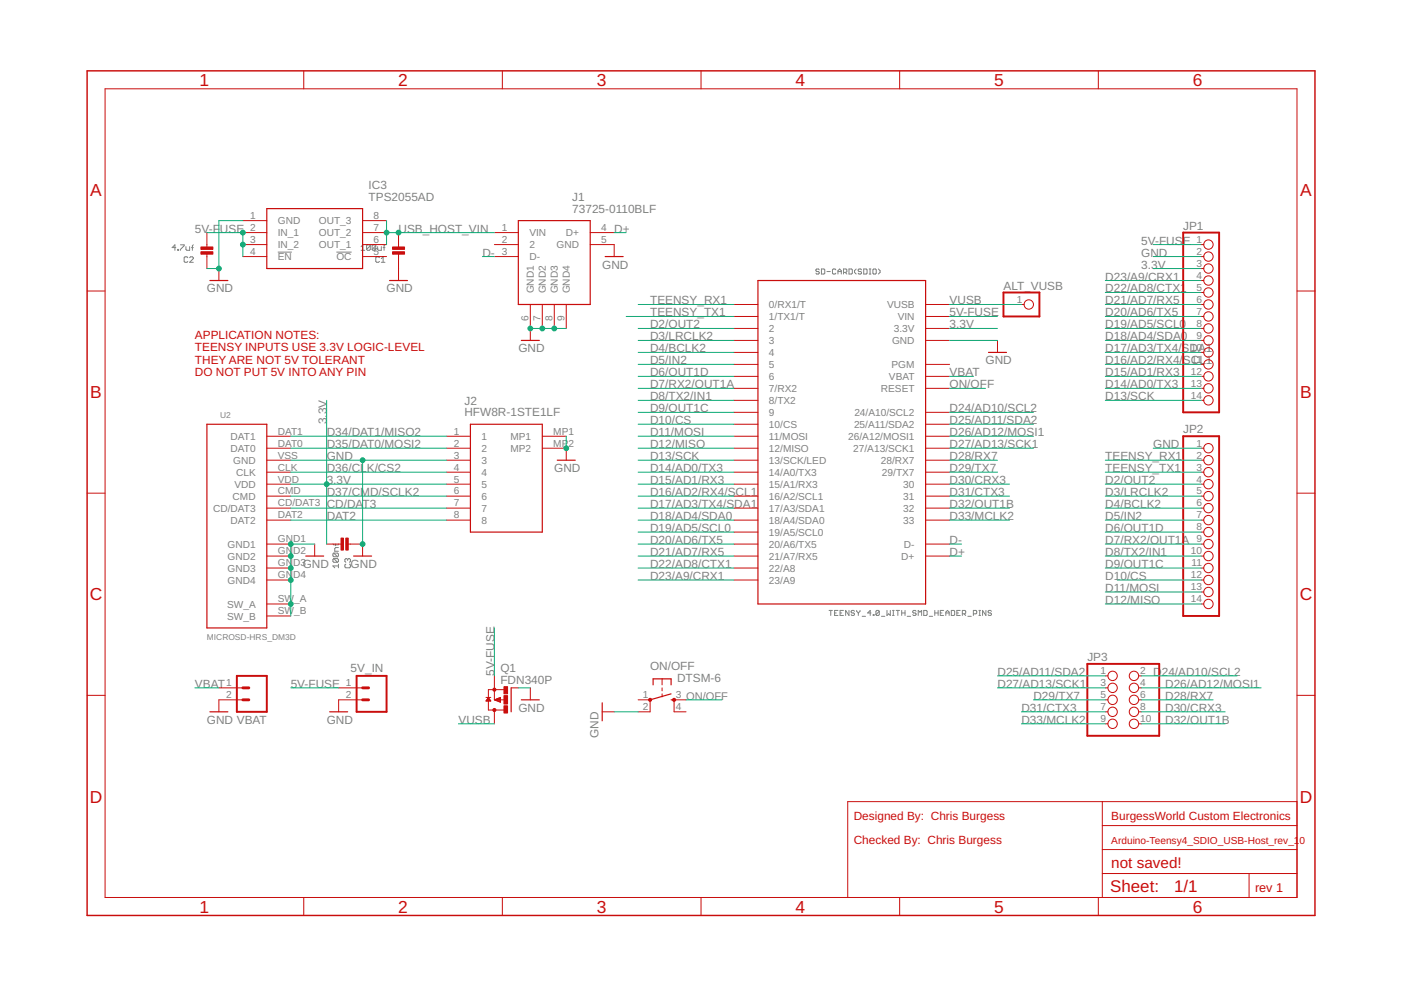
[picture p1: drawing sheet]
<svg xmlns="http://www.w3.org/2000/svg" width="594mm" height="420mm" viewBox="0 0 594 420" stroke-linecap="round" stroke-linejoin="round" font-family="sans-serif">
<g fill="none" stroke="#808080" stroke-width=".42">
<path d="M74.6 105h-1.6l1.2-1.2v2.3M75.4 105.7h.3v.4h-.3zM76.5 103.8h1.6v.4l-1.6 1.5v.4M78.8 104.6v1.1l.4 .4h1.2v-1.5M79.6 109.3l-.4-.4h-.7l-.4 .4v1.5l.4 .4h.7l.4-.4M80.4 109.3l.4-.4h.8l.4 .4v.3l-1.6 1.6h1.6M81.2 105h.8M82 103.8l-.4 .4v1.9M117.8 106.9h6M142.6 106.9h6.5M153.1 106.1h1.6M153.1 104.6l.8-.8v2.3"/>
<path d="M157 104.2v1.5l-.4 .4h-.8l-.4-.4M157 104.2l-.4-.4h-.8l-.4 .4v1.5M157 104.2l-1.6 1.5M159.3 104.2v1.5l-.3 .4h-.8l-.4-.4M159.3 104.2l-.3-.4h-.8l-.4 .4v1.5M159.3 104.2l-1.5 1.5M160.1 104.6v1.1l.4 .4h1.2v-1.5M160.9 109.3l-.4-.4h-.8l-.4 .4v1.5l.4 .4h.8l.4-.4M161.7 111.2h1.5M161.7 109.6l.8-.7v2.3M162.5 105h.7M163.2 103.8l-.3 .4v1.9"/>
<path d="M347.4 114.4l-.4-.4h-.7l-.3 .4 .3 .7h.7l.4 .4-.4 .7h-.7l-.3-.4M348.3 114h1.1l.3 .4v1.4l-.3 .4h-1.1zM350.6 115.1h1.5M354.4 114.4l-.3-.4h-.8l-.3 .4v1.4l.3 .4h.8l.3-.4M355.3 115.1h1.4M355.3 116.2v-1.4l.7-.8 .7 .8v1.4M357.7 115.5h1l.4-.4v-.7l-.4-.4h-1v2.2M358.4 115.5l.7 .7M360 114h1.1l.3 .4v1.4l-.3 .4h-1.1zM363.1 114l-.7 .8v.7l.7 .7M365.3 114.4l-.3-.4h-.7l-.4 .4 .4 .7h.7l.3 .4-.3 .7h-.7l-.4-.4M366.2 114h1.1l.4 .4v1.4l-.4 .4h-1.1z"/>
<path d="M368.6 114h.7M368.6 116.2h.7M368.9 114v2.2M370.5 114h.7l.4 .4v1.4l-.4 .4h-.7l-.4-.4v-1.4zM372.5 114l.7 .8v.7l-.7 .7M141.2 230.6l.4 .4h1.9M141.6 234.5h1.5l.4 .4v.8l-.4 .4M141.6 236.8h1.5l.4 .4v.8l-.4 .4M141.6 236.8l-.4 .4v.8l.4 .4h1.5M141.6 234.5l-.4 .4v.8l.4 .4h1.5M141.6 236.8l1.5 1.6M141.6 234.5l1.5 1.6"/>
<path d="M142.3 230.6v.8M143.5 239.9h-2.3l.7 .8M143.5 239.2v1.5M143.5 232.2h-1.2l-.4 .4v1.1h1.6M146.6 239.2l-.4 .4v.7l.4 .4h1.6l.4-.4v-.7l-.4-.4M147.4 237.2l-.4-.4-.8 .4v.8l.4 .4M147.4 237.2l.4-.4 .8 .4v.8l-.4 .4M147.4 237.2v.4M351.6 258.8h1.4M352.3 258.8v2.1M353.9 259.9h.7M355.3 258.8h-1.4v2.1h1.4"/>
<path d="M356.2 259.9h.8M357.7 258.8h-1.5v2.1h1.5M360 258.8v2.1l-1.4-2.1v2.1M362.3 259.2l-.3-.4h-.7l-.4 .4 .4 .7h.7l.3 .3-.3 .7h-.7l-.4-.3M363.3 258.8l.7 1.1M364 259.9v1M364.7 258.8l-.7 1.1M369.4 259.9h-1.5l1.1-1.1v2.1M372.9 259.2l-.4-.4h-.7l-.4 .4v1.4M372.9 259.2v1.4l-.4 .3h-.7l-.4-.3M372.9 259.2l-1.5 1.4M376.1 258.8v2.1l.7-.7 .7 .7v-2.1"/>
<path d="M378.5 258.8h.7M378.8 258.8v2.1M380 258.8h1.4M380.7 258.8v2.1M382.4 259.9h1.4M382.4 258.8v2.1M383.8 258.8v2.1M388.5 259.2l-.4-.4h-.7l-.4 .4 .4 .7h.7l.4 .3-.4 .7h-.7l-.4-.3M391.7 258.8h1.1l.3 .4v1.4l-.3 .3h-1.1zM396.4 259.9h1.4M396.4 258.8v2.1M397.8 258.8v2.1"/>
<path d="M398.7 259.9h.7M400.1 258.8h-1.4v2.1h1.4M401.1 259.9h1.4M403.4 258.8h1.1l.3 .4v1.4l-.3 .3h-1.1zM405.7 259.9h.7M407.2 258.8h-1.5v2.1h1.5M415.1 258.8h.7M415.4 258.8v2.1M418.1 258.8v2.1l-1.5-2.1v2.1M420.4 259.2l-.3-.4h-.7l-.4 .4 .4 .7h.7l.3 .3-.3 .7h-.7l-.4-.3M365.6 261.3h1.4M370.3 260.6h.3v.3h-.3z"/>
<path d="M373.8 261.3h1.4M378.5 260.9h.7M384.7 261.3h1.4M389.4 260.9v-2.1l.7 .7 .7-.7v2.1M394 261.3h1.5M401.1 260.9v-1.4l.7-.7 .7 .7v1.4M408.1 260.2h1.1l.3-.3v-.7l-.3-.4h-1.1v2.1M408.8 260.2l.7 .7M410.4 261.3h1.4M412.7 260.2h1.1l.4-.3v-.7l-.4-.4h-1.1v2.1M415.1 260.9h.7"/>
</g>
<g fill="none" stroke="#c90d0c" stroke-width=".51">
<path d="M113.1 88.5h40.7v25.4h-40.7zM219.8 93.5h30.5v35.6h-30.5zM89 118.9h7.6M165.2 118.9h7.6M256.6 108.8h7.6M321.4 118.9h71.1v137.2h-71.1zM221.1 144.3h7.6M419.2 149.4h7.6M87.7 179.9h25.4v86.3h-25.4zM199.5 179.9h30.5v45.7h-30.5zM236.3 195.1h7.6M129.6 235.8h7.6"/>
<path d="M149.9 235.8h7.7M216.7 291.6v10.2M221.1 296.7h7.6M255.4 298v7.6M276.9 290.4v-2.6h7.7v2.6M284.6 296.7h1.2M284.6 294.2l-8.9 2.5M89 301.8h7.6M139.8 301.8h7.6"/>
</g>
<g fill="none" stroke="#c90d0c" stroke-width=".42">
<path d="M44.6 37.7h505.4v342.8h-505.4zM128.8 30v7.7M213 30v7.7M297.3 30v7.7M381.5 30v7.7M465.7 30v7.7M87.7 98.6v6.6M103 98.6h10.1M103 93.5h10.1M153.8 98.6h10.1M153.8 93.5h10.1M169 98.6v6.6"/>
<path d="M209.6 98.6h10.2M250.3 98.6h10.1M87.7 107.3v6.6M92.8 113.9v5M103 103.7h10.1M103 108.8h10.1M153.8 103.7h10.1M153.8 108.8h10.1M169 107.3v11.6M209.6 103.7h10.2M209.6 108.8h10.2M250.3 103.7h10.1v5.1"/>
<path d="M509.3 103.7h1.2M509.3 108.8h1.2M509.3 113.9h1.2M509.3 118.9h1.2M36.9 123.4h7.7M224.9 129.1v15.2M230 129.1v10.2M235 129.1v10.2M240.1 129.1v10.2M311.2 139.3h10.2M311.2 134.2h10.2M311.2 129.1h10.2"/>
<path d="M392.5 139.3h10.2M392.5 134.2h10.2M392.5 129.1h10.2M433.1 129.1h1.2M509.3 139.3h1.2M509.3 134.2h1.2M509.3 129.1h1.2M509.3 124h1.2M550 123.4h7.6M311.2 159.6h10.2M311.2 154.5h10.2M311.2 149.4h10.2"/>
<path d="M311.2 144.3h10.2M392.5 159.6h10.2M392.5 154.5h10.2M392.5 144.3h10.2M423 144.3v5.1M509.3 159.6h1.2M509.3 154.5h1.2M509.3 149.4h1.2M509.3 144.3h1.2M311.2 179.9h10.2M311.2 174.8h10.2M311.2 169.7h10.2"/>
<path d="M311.2 164.7h10.2M392.5 179.9h10.2M392.5 174.8h10.2M392.5 164.7h10.2M509.3 169.7h1.2M509.3 164.7h1.2M113.1 195.1h10.2M113.1 190h10.2M113.1 185h10.2M189.3 195.1h10.2M189.3 190h10.2M189.3 185h10.2"/>
<path d="M230 190h10.1v5.1M230 185h10.1M311.2 195.1h10.2M311.2 190h10.2M311.2 185h10.2M392.5 195.1h10.2M392.5 190h10.2M392.5 185h10.2M509.3 195.1h1.2M509.3 190h1.2M36.9 209.1h7.7M113.1 215.4h10.2"/>
<path d="M113.1 210.4h10.2M113.1 205.3h10.2M113.1 200.2h10.2M189.3 215.4h10.2M189.3 210.4h10.2M189.3 205.3h10.2M189.3 200.2h10.2M311.2 215.4h10.2M311.2 210.4h10.2M311.2 205.3h10.2M311.2 200.2h10.2M392.5 215.4h10.2"/>
<path d="M392.5 210.4h10.2M392.5 205.3h10.2M392.5 200.2h10.2M509.3 215.4h1.2M509.3 210.4h1.2M509.3 205.3h1.2M509.3 200.2h1.2M550 209.1h7.6M113.1 220.5h10.2M113.1 230.7h10.2M113.1 235.8h10.2M133.4 230.7v5.1"/>
<path d="M138.5 230.7h6.6M147.2 230.7h6.6v5.1M189.3 220.5h10.2M311.2 220.5h10.2M311.2 230.7h10.2M311.2 235.8h10.2M311.2 225.6h10.2M392.5 220.5h10.2M392.5 230.7h10.2M392.5 235.8h10.2M509.3 220.5h1.2M509.3 230.7h1.2"/>
<path d="M509.3 235.8h1.2M509.3 225.6h1.2M113.1 245.9h10.2M113.1 240.8h10.2M113.1 256.1h10.2M311.2 245.9h10.2M311.2 240.8h10.2M509.3 245.9h1.2M509.3 240.8h1.2M509.3 256.1h1.2M509.3 251h1.2M113.1 261.2h10.2"/>
<path d="M36.9 294.8h7.7M92.8 291.6h10.2M103 296.7h-10.2v5.1M143.6 291.6h10.2M153.8 296.7h-10.2v5.1M206.1 295.7h2M206.1 297.1h2M206.3 296.9h1.6M206.5 296.6h1.2M206.7 296.3h.8M206.9 296.1h.4M207.1 295.8h.1"/>
<path d="M207.1 297v4h6.6M207.1 295.7l1 1.5h-2zM209.6 296.7h4.4M209.6 286.6v10.1M209.6 296.7l2.6-1v2zM209.9 296.6h2.3M210 296.9h2.2M210.6 296.3h1.6M210.7 297.1h1.5M211.3 296.1h.9M211.4 297.4h.8M212 295.8h.2"/>
<path d="M212.1 297.7h.1M213.7 292.4h-6.6v3.3M216.7 291.6h3.1M224.9 291.6v5.1M270.6 296.7h5.1v5.1h-5.1M280.8 287.8v2.6M280.8 291.6v1.3M280.8 294.2v1.2M290.9 296.7h-5.1v5.1h5.1M468.7 296.7h1.1M468.7 291.6h1.1M468.7 286.6h1.1"/>
<path d="M482.8 296.7h1.1M482.8 291.6h1.1M482.8 286.6h1.1M550 294.8h7.6M209.6 301v5.9M255.4 301.8h5M468.7 301.8h1.1M468.7 306.9h1.1M482.8 301.8h1.1M482.8 306.9h1.1M467.4 339.9v40.6M550 339.9h-190.5v40.6"/>
<path d="M467.4 350h82.6M467.4 370.4h82.6M467.4 360.2h82.6M529.7 370.4v10.1M128.8 380.5v7.6M213 380.5v7.6M297.3 380.5v7.6M381.5 380.5v7.6M465.7 380.5v7.6"/>
<circle cx="512.4" cy="103.7" r="1.99"/>
<circle cx="512.4" cy="113.9" r="1.99"/>
<circle cx="512.4" cy="118.9" r="1.99"/>
<circle cx="512.4" cy="108.8" r="1.99"/>
<circle cx="436.2" cy="129.1" r="1.99"/>
<circle cx="512.4" cy="134.2" r="1.99"/>
<circle cx="512.4" cy="139.3" r="1.99"/>
<circle cx="512.4" cy="124" r="1.99"/>
<circle cx="512.4" cy="129.1" r="1.99"/>
<circle cx="512.4" cy="144.3" r="1.99"/>
<circle cx="512.4" cy="149.4" r="1.99"/>
<circle cx="512.4" cy="154.5" r="1.99"/>
<circle cx="512.4" cy="159.6" r="1.99"/>
<circle cx="512.4" cy="164.7" r="1.99"/>
<circle cx="512.4" cy="169.7" r="1.99"/>
<circle cx="512.4" cy="190" r="1.99"/>
<circle cx="512.4" cy="195.1" r="1.99"/>
<circle cx="512.4" cy="205.3" r="1.99"/>
<circle cx="512.4" cy="215.4" r="1.99"/>
<circle cx="512.4" cy="200.2" r="1.99"/>
<circle cx="512.4" cy="210.4" r="1.99"/>
<circle cx="512.4" cy="220.5" r="1.99"/>
<circle cx="512.4" cy="230.7" r="1.99"/>
<circle cx="512.4" cy="225.6" r="1.99"/>
<circle cx="512.4" cy="235.8" r="1.99"/>
<circle cx="512.4" cy="256.1" r="1.99"/>
<circle cx="512.4" cy="240.8" r="1.99"/>
<circle cx="512.4" cy="251" r="1.99"/>
<circle cx="512.4" cy="245.9" r="1.99"/>
<circle cx="471.8" cy="291.6" r="1.99"/>
<circle cx="471.8" cy="286.6" r="1.99"/>
<circle cx="471.8" cy="296.7" r="1.99"/>
<circle cx="480.8" cy="291.6" r="1.99"/>
<circle cx="480.8" cy="286.6" r="1.99"/>
<circle cx="480.8" cy="296.7" r="1.99"/>
<circle cx="471.8" cy="301.8" r="1.99"/>
<circle cx="471.8" cy="306.9" r="1.99"/>
<circle cx="480.8" cy="306.9" r="1.99"/>
<circle cx="480.8" cy="301.8" r="1.99"/>
</g>
<g fill="#c90d0c" stroke="#c90d0c" stroke-width=".42">
<circle cx="275.7" cy="296.7" r=".65"/>
<circle cx="285.8" cy="296.7" r=".65"/>
<circle cx="209.6" cy="292.4" r=".66"/>
<circle cx="209.6" cy="301" r=".66"/>
</g>
<g fill="#c90d0c" stroke="#c90d0c" stroke-width=".42">
<path d="M213.7 299.3h1.5v3h-1.5z"/>
<path d="M213.7 291.1h1.5v3.1h-1.5z"/>
<path d="M213.7 294.9h1.5v3.6h-1.5z"/>
<path d="M85.2 104.7h5.1v1h-5.1z"/>
<path d="M85.2 106.7h5.1v1.1h-5.1z"/>
<path d="M166.5 104.7h5v1h-5z"/>
<path d="M166.5 106.7h5v1.1h-5z"/>
<path d="M144.6 228.1h1v5.1h-1z"/>
<path d="M146.6 228.1h1.1v5.1h-1.1z"/>
</g>
<path d="M501.7 98.6h15.3v76.2h-15.3zM425.5 124h15.3v10.2h-15.3zM501.7 185h15.3v76.2h-15.3zM100.4 286.6h12.7v15.2h-12.7zM151.2 286.6h12.7v15.2h-12.7zM461.1 281.5h30.5v30.5h-30.5z" fill="none" stroke="#c90d0c" stroke-width=".83"/>
<path d="M103 296.7h2.5M103 291.6h2.5M153.8 296.7h2.5M153.8 291.6h2.5" fill="none" stroke="#c90d0c" stroke-width="1.2"/>
<path d="M36.9 30h520.7v358.1h-520.7z" fill="none" stroke="#c90d0c" stroke-width=".61"/>
<g fill="none" stroke="#0dab76" stroke-width=".42">
<path d="M87.7 98.6h15.3v10.2M103 93.5h-10.2v20.4h-5.1M163.9 98.6h45.7M163.9 93.5v10.2M260.4 98.6h5.1M204.6 108.8h5M468.7 118.9h40.6M489 113.9h20.3M489 108.8h20.3M489 103.7h20.3M224.9 139.3h15.2M265.5 134.2h45.7"/>
<path d="M270.6 139.3h40.6M270.6 129.1h40.6M402.7 139.3h20.3M402.7 134.2h20.3M402.7 129.1h30.4M468.7 139.3h40.6M468.7 134.2h40.6M468.7 129.1h40.6M468.7 124h40.6M270.6 144.3h40.6M270.6 154.5h40.6M270.6 149.4h40.6"/>
<path d="M270.6 159.6h40.6M402.7 144.3h20.3M402.7 159.6h10.1M468.7 144.3h40.6M468.7 154.5h40.6M468.7 149.4h40.6M468.7 159.6h40.6M138.5 169.7v61M270.6 174.8h40.6M270.6 169.7h40.6M270.6 164.7h40.6M270.6 179.9h40.6"/>
<path d="M402.7 174.8h35.5M402.7 164.7h15.2M402.7 179.9h35.5M468.7 169.7h40.6M468.7 164.7h40.6M123.3 195.1h66M123.3 190h66M123.3 185h66M153.8 195.1v35.6M240.1 185v5M270.6 195.1h40.6M270.6 190h40.6"/>
<path d="M270.6 185h40.6M402.7 195.1h20.3M402.7 190h35.5M402.7 185h35.5M468.7 195.1h40.6M489 190h20.3M123.3 210.4h66M123.3 215.4h66M123.3 200.2h66M123.3 205.3h66M270.6 210.4h40.6M270.6 215.4h40.6"/>
<path d="M270.6 200.2h40.6M270.6 205.3h40.6M402.7 210.4h25.4M402.7 215.4h25.4M402.7 200.2h20.3M402.7 205.3h25.4M468.7 210.4h40.6M468.7 215.4h40.6M468.7 200.2h40.6M468.7 205.3h40.6M123.3 220.5h66M133.4 230.7h-10.1v30.5"/>
<path d="M270.6 230.7h40.6M270.6 235.8h40.6M270.6 225.6h40.6M270.6 220.5h40.6M402.7 230.7h5M402.7 235.8h5M402.7 220.5h25.4M468.7 230.7h40.6M468.7 235.8h40.6M468.7 225.6h40.6M468.7 220.5h40.6M270.6 240.8h40.6"/>
<path d="M270.6 245.9h40.6M468.7 251h40.6M468.7 256.1h40.6M468.7 240.8h40.6M473.8 245.9h35.5M209.6 266.2v20.4M82.7 291.6h10.1M123.3 291.6h20.3M219.8 291.6h5.1M290.9 296.7h15.3M423 291.6h45.7M423 286.6h45.7"/>
<path d="M438.2 296.7h30.5M483.9 291.6h50.8M483.9 296.7h30.5M483.9 286.6h40.7M194.4 306.9h15.2M260.4 301.8h10.2M433.1 301.8h35.6M433.1 306.9h35.6M483.9 301.8h35.6M483.9 306.9h35.6"/>
</g>
<g fill="#0dab76" stroke="#0dab76" stroke-width=".42">
<circle cx="92.8" cy="113.9" r="1.02"/>
<circle cx="224.9" cy="139.3" r="1.02"/>
<circle cx="230" cy="139.3" r="1.02"/>
<circle cx="235" cy="139.3" r="1.02"/>
<circle cx="123.3" cy="240.8" r="1.02"/>
<circle cx="123.3" cy="235.8" r="1.02"/>
<circle cx="123.3" cy="230.7" r="1.02"/>
<circle cx="123.3" cy="256.1" r="1.02"/>
<circle cx="123.3" cy="245.9" r="1.02"/>
<circle cx="240.1" cy="190" r="1.02"/>
<circle cx="153.8" cy="195.1" r="1.02"/>
<circle cx="153.8" cy="230.7" r="1.02"/>
<circle cx="103" cy="98.6" r="1.02"/>
<circle cx="103" cy="103.7" r="1.02"/>
<circle cx="163.9" cy="98.6" r="1.02"/>
<circle cx="169" cy="98.6" r="1.02"/>
<circle cx="138.5" cy="205.3" r="1.02"/>
</g>
<g font-size="7.4" fill="#c90d0c">
<text x="84.6" y="36.5">1</text>
<text x="168.9" y="36.5">2</text>
<text x="253.1" y="36.5">3</text>
<text x="337.3" y="36.5">4</text>
<text x="421.6" y="36.5">5</text>
<text x="505.8" y="36.5">6</text>
<text x="38.3" y="83.1">A</text>
<text x="551.3" y="83.1">A</text>
<text x="38.3" y="168.8">B</text>
<text x="551.3" y="168.8">B</text>
<text x="38.1" y="254.6">C</text>
<text x="551.1" y="254.6">C</text>
<text x="38.1" y="340.3">D</text>
<text x="551.1" y="340.3">D</text>
<text x="84.6" y="386.9">1</text>
<text x="168.9" y="386.9">2</text>
<text x="253.1" y="386.9">3</text>
<text x="337.3" y="386.9">4</text>
<text x="421.6" y="386.9">5</text>
<text x="505.8" y="386.9">6</text>
</g>
<g font-size="7.2" fill="#c90d0c">
<text x="497.9" y="378">1/1</text>
<text x="470.7" y="378.2">Sheet:</text>
</g>
<text font-size="6.5" fill="#c90d0c" x="471.2" y="367.8">not saved!</text>
<text font-size="5.4" fill="#c90d0c" x="532.2" y="378">rev 1</text>
<g font-size="5" fill="#808080">
<text x="156.3" y="80.1">IC3</text>
<text x="156.3" y="85.2">TPS2055AD</text>
<text x="242.7" y="85.2">J1</text>
<text x="242.7" y="90.2">73725-0110BLF</text>
<text x="82.6" y="98.6">5V</text>
<text x="88.5" y="98.6">-F</text>
<text x="93.3" y="98.6">USE</text>
<text x="169" y="98.6">USB_HOST_VIN</text>
<text x="260.4" y="98.6">D+</text>
<text x="501.7" y="97.3">JP1</text>
<text x="483.9" y="103.7">5V-FUSE</text>
<text x="204.6" y="108.8">D-</text>
<text x="255.4" y="113.9">GND</text>
<text x="483.9" y="108.8">GND</text>
<text x="483.9" y="113.9">3.3V</text>
<text x="468.7" y="118.9">D23/A9/CRX1</text>
<text x="87.7" y="124">GND</text>
<text x="163.9" y="124">GND</text>
<text x="425.5" y="122.7">ALT_VUSB</text>
<text x="468.7" y="124">D22/AD8/CTX1</text>
<text x="275.7" y="129.1">TEENSY_RX1</text>
<text x="402.7" y="129.1">VUSB</text>
<text x="468.7" y="129.1">D21/AD7/RX5</text>
<text x="275.7" y="134.2">TEENSY_TX1</text>
<text x="402.7" y="134.2">5V-FUSE</text>
<text x="468.7" y="134.2">D20/AD6/TX5</text>
<text x="275.7" y="139.3">D2/OUT2</text>
<text x="402.7" y="139.3">3.3V</text>
<text x="468.7" y="139.3">D19/AD5/SCL0</text>
<text x="219.8" y="149.4">GND</text>
<text x="275.7" y="144.3">D3/LRCLK2</text>
<text x="275.7" y="149.4">D4/BCLK2</text>
<text x="468.7" y="149.4">D17/AD3/TX4/SDA1</text>
<text x="468.7" y="144.3">D18/AD4/SDA0</text>
<text x="275.7" y="154.5">D5/IN2</text>
<text x="417.9" y="154.5">GND</text>
<text x="468.7" y="154.5">D16/AD2/RX4/SCL1</text>
<text x="275.7" y="159.6">D6/OUT1D</text>
<text x="402.7" y="159.6">VBAT</text>
<text x="468.7" y="159.6">D15/AD1/RX3</text>
<text x="275.7" y="164.6">D7/RX2/OUT1A</text>
<text x="402.7" y="164.6">ON/OFF</text>
<text x="468.7" y="164.6">D14/AD0/TX3</text>
<text x="196.9" y="171.5">J2</text>
<text x="275.7" y="169.7">D8/TX2/IN1</text>
<text x="468.7" y="169.7">D13/SCK</text>
<text x="138.5" y="179.9" transform="rotate(-90 138.5 179.9)">3.3V</text>
<text x="196.9" y="176.6">HFW8R-1STE1LF</text>
<text x="275.7" y="174.8">D9/OUT1C</text>
<text x="275.7" y="179.9">D10/CS</text>
<text x="402.7" y="174.8">D24/AD10/SCL2</text>
<text x="402.7" y="179.9">D25/AD11/SDA2</text>
<text x="138.5" y="185">D34/DAT1/MISO2</text>
<text x="275.7" y="185">D11/MOSI</text>
<text x="402.7" y="185">D26/AD12/MOSI1</text>
<text x="501.7" y="183.7">JP2</text>
<text x="138.5" y="190">D35/DAT0/MOSI2</text>
<text x="275.7" y="190">D12/MISO</text>
<text x="402.7" y="190">D27/AD13/SCK1</text>
<text x="489" y="190">GND</text>
<text x="138.5" y="195.1">GND</text>
<text x="275.7" y="195.1">D13/SCK</text>
<text x="402.7" y="195.1">D28/RX7</text>
<text x="468.7" y="195.1">TEENSY_RX1</text>
<text x="138.5" y="200.2">D36/CLK/CS2</text>
<text x="235" y="200.2">GND</text>
<text x="275.7" y="200.2">D14/AD0/TX3</text>
<text x="402.7" y="200.2">D29/TX7</text>
<text x="468.7" y="200.2">TEENSY_TX1</text>
<text x="138.5" y="205.3">3.3V</text>
<text x="275.7" y="205.3">D15/AD1/RX3</text>
<text x="402.7" y="205.3">D30/CRX3</text>
<text x="468.7" y="205.3">D2/OUT2</text>
<text x="138.5" y="215.4">CD/DAT3</text>
<text x="138.5" y="210.4">D37/CMD/SCLK2</text>
<text x="275.7" y="210.4">D16/AD2/RX4/SCL1</text>
<text x="275.7" y="215.4">D17/AD3/TX4/SDA1</text>
<text x="402.7" y="215.4">D32/OUT1B</text>
<text x="402.7" y="210.4">D31/CTX3</text>
<text x="468.7" y="210.4">D3/LRCLK2</text>
<text x="468.7" y="215.4">D4/BCLK2</text>
<text x="138.5" y="220.5">DAT2</text>
<text x="275.7" y="220.5">D18/AD4/SDA0</text>
<text x="402.7" y="220.5">D33/MCLK2</text>
<text x="468.7" y="220.5">D5/IN2</text>
<text x="275.7" y="225.6">D19/AD5/SCL0</text>
<text x="468.7" y="225.6">D6/OUT1D</text>
<text x="275.7" y="230.7">D20/AD6/TX5</text>
<text x="402.7" y="230.7">D-</text>
<text x="468.7" y="230.7">D7/RX2/OUT1A</text>
<text x="275.7" y="235.8">D21/AD7/RX5</text>
<text x="402.7" y="235.8">D+</text>
<text x="468.7" y="235.8">D8/TX2/IN1</text>
<text x="128.4" y="240.8">GND</text>
<text x="148.7" y="240.8">GND</text>
<text x="275.7" y="240.8">D22/AD8/CTX1</text>
<text x="275.7" y="245.9">D23/A9/CRX1</text>
<text x="468.7" y="240.8">D9/OUT1C</text>
<text x="468.7" y="245.9">D10/CS</text>
<text x="468.7" y="251">D11/MOSI</text>
<text x="468.7" y="256.1">D12/MISO</text>
<text x="461.1" y="280.2">JP3</text>
<text x="148.7" y="285">5V_IN</text>
<text x="209.6" y="286.5" transform="rotate(-90 209.6 286.5)">5V-FUSE</text>
<text x="212.2" y="285">Q1</text>
<text x="275.7" y="284">ON/OFF</text>
<text x="423" y="286.5">D25/AD11/SDA2</text>
<text x="489" y="286.5">D</text>
<text x="492.6" y="286.5">24/AD10/SCL2</text>
<text x="82.6" y="291.6">VBAT</text>
<text x="123.3" y="291.6">5V-FUSE</text>
<text x="212.2" y="290.1">FDN340P</text>
<text x="287.1" y="289.1">DTSM-6</text>
<text x="423" y="291.6">D27/AD13/SCK1</text>
<text x="494.1" y="291.6">D26/AD12/MOSI1</text>
<text x="438.2" y="296.7">D29/TX7</text>
<text x="494.1" y="296.7">D28/RX7</text>
<text x="219.8" y="301.8">GND</text>
<text x="433.1" y="301.8">D31/CTX3</text>
<text x="494.1" y="301.8">D30/CRX3</text>
<text x="87.7" y="306.9">GND VBAT</text>
<text x="138.5" y="306.9">GND</text>
<text x="194.4" y="306.9">VUSB</text>
<text x="433.1" y="306.9">D33/MCLK2</text>
<text x="494.1" y="306.9">D32/OUT1B</text>
<text x="253.8" y="312.9" transform="rotate(-90 253.8 312.9)">GND</text>
</g>
<g font-size="5" fill="#c90d0c">
<text x="82.6" y="143.6">APPLICATION NOTES:</text>
<text x="82.6" y="148.9">TEENSY INPUTS USE 3.3V LOGIC-LEVEL</text>
<text x="82.6" y="154.2">THEY ARE NOT 5V TOLERANT</text>
<text x="82.6" y="159.6">DO NOT PUT 5V INTO ANY PIN</text>
<text x="362" y="347.5">Designed By: Chris Burgess</text>
<text x="471.2" y="347.5">BurgessWorld Custom Electronics</text>
<text x="362" y="357.7">Checked By: Chris Burgess</text>
</g>
<g font-size="4.3" fill="#808080">
<text x="106.1" y="92.8">1</text>
<text x="117.8" y="95.1">GND</text>
<text x="135.2" y="95.1">OUT_3</text>
<text x="158.4" y="92.8">8</text>
<text x="106.1" y="97.9">2</text>
<text x="117.8" y="100.1">IN_1</text>
<text x="135.2" y="100.1">OUT_2</text>
<text x="158.4" y="97.9">7</text>
<text x="212.7" y="97.9">1</text>
<text x="224.5" y="100.1">VIN</text>
<text x="240" y="100.1">D+</text>
<text x="254.9" y="97.9">4</text>
<text x="106.1" y="103">3</text>
<text x="117.8" y="105.2">IN_2</text>
<text x="135.2" y="105.2">OUT_1</text>
<text x="158.4" y="103">6</text>
<text x="212.7" y="103">2</text>
<text x="224.5" y="105.2">2</text>
<text x="236" y="105.2">GND</text>
<text x="254.9" y="103">5</text>
<text x="507.3" y="103">1</text>
<text x="106.1" y="108.1">4</text>
<text x="117.8" y="110.3">EN</text>
<text x="142.6" y="110.3">OC</text>
<text x="158.4" y="108.1">5</text>
<text x="212.7" y="108.1">3</text>
<text x="224.5" y="110.3">D-</text>
<text x="507.3" y="108.1">2</text>
<text x="507.3" y="113.1">3</text>
<text x="507.3" y="118.2">4</text>
<text x="226.4" y="124.4" transform="rotate(-90 226.4 124.4)">GND1</text>
<text x="231.5" y="124.4" transform="rotate(-90 231.5 124.4)">GND2</text>
<text x="236.6" y="124.4" transform="rotate(-90 236.6 124.4)">GND3</text>
<text x="241.6" y="124.4" transform="rotate(-90 241.6 124.4)">GND4</text>
<text x="507.3" y="123.3">5</text>
<text x="326.1" y="130.6">0/RX1/T</text>
<text x="376.1" y="130.6">VUSB</text>
<text x="431.2" y="128.4">1</text>
<text x="507.3" y="128.4">6</text>
<text x="224.2" y="136.2" transform="rotate(-90 224.2 136.2)">6</text>
<text x="229.2" y="136.2" transform="rotate(-90 229.2 136.2)">7</text>
<text x="234.3" y="136.2" transform="rotate(-90 234.3 136.2)">8</text>
<text x="239.4" y="136.2" transform="rotate(-90 239.4 136.2)">9</text>
<text x="326.1" y="135.7">1/TX1/T</text>
<text x="380.7" y="135.7">VIN</text>
<text x="507.3" y="133.5">7</text>
<text x="326.1" y="140.8">2</text>
<text x="379" y="140.8">3.3V</text>
<text x="507.3" y="138.5">8</text>
<text x="507.3" y="143.6">9</text>
<text x="326.1" y="145.9">3</text>
<text x="378.3" y="145.9">GND</text>
<text x="505" y="148.7">10</text>
<text x="326.1" y="150.9">4</text>
<text x="505.3" y="153.8">11</text>
<text x="326.1" y="161.1">6</text>
<text x="326.1" y="156">5</text>
<text x="376.9" y="161.1">VBAT</text>
<text x="378" y="156">PGM</text>
<text x="505" y="158.9">12</text>
<text x="326.1" y="166.2">7/RX2</text>
<text x="373.5" y="166.2">RESET</text>
<text x="505" y="163.9">13</text>
<text x="326.1" y="171.2">8/TX2</text>
<text x="505" y="169">14</text>
<text x="326.1" y="176.3">9</text>
<text x="362.3" y="176.3">24/A10/SCL2</text>
<text x="117.8" y="184.3">DAT1</text>
<text x="192.4" y="184.3">1</text>
<text x="234.6" y="184.3">MP1</text>
<text x="326.1" y="181.4">10/CS</text>
<text x="362.1" y="181.4">25/A11/SDA2</text>
<text x="97.8" y="191.6">DAT0</text>
<text x="97.8" y="186.5">DAT1</text>
<text x="117.8" y="189.3">DAT0</text>
<text x="192.4" y="189.3">2</text>
<text x="204.2" y="186.5">1</text>
<text x="204.2" y="191.6">2</text>
<text x="216.5" y="186.5">MP1</text>
<text x="216.5" y="191.6">MP2</text>
<text x="234.6" y="189.3">MP</text>
<text x="241.1" y="189.3">2</text>
<text x="326.1" y="191.6">12/MISO</text>
<text x="326.1" y="186.5">11/MOSI</text>
<text x="359.7" y="186.5">26/A12/MOSI1</text>
<text x="361.8" y="191.6">27/A13/SCK1</text>
<text x="507.3" y="189.3">1</text>
<text x="98.9" y="196.6">GND</text>
<text x="117.8" y="194.4">VSS</text>
<text x="192.4" y="194.4">3</text>
<text x="204.2" y="196.6">3</text>
<text x="326.1" y="196.6">13/SCK/LED</text>
<text x="373.5" y="196.6">28/RX7</text>
<text x="507.3" y="194.4">2</text>
<text x="100.1" y="201.7">CLK</text>
<text x="117.8" y="199.5">CLK</text>
<text x="192.4" y="199.5">4</text>
<text x="204.2" y="201.7">4</text>
<text x="326.1" y="201.7">14/A0/TX3</text>
<text x="374" y="201.7">29/TX7</text>
<text x="507.3" y="199.5">3</text>
<text x="99.4" y="206.8">VDD</text>
<text x="117.8" y="209.6">CMD</text>
<text x="117.8" y="204.6">VDD</text>
<text x="192.4" y="204.6">5</text>
<text x="192.4" y="209.6">6</text>
<text x="204.2" y="206.8">5</text>
<text x="326.1" y="206.8">15/A1/RX3</text>
<text x="383" y="206.8">30</text>
<text x="507.3" y="204.6">4</text>
<text x="507.3" y="209.6">5</text>
<text x="98.7" y="211.9">CMD</text>
<text x="117.8" y="214.7">CD/DAT3</text>
<text x="192.4" y="214.7">7</text>
<text x="204.2" y="211.9">6</text>
<text x="326.1" y="211.9">16/A2/SCL1</text>
<text x="383" y="211.9">31</text>
<text x="507.3" y="214.7">6</text>
<text x="90.4" y="217">CD/DAT3</text>
<text x="117.8" y="219.8">DAT2</text>
<text x="192.4" y="219.8">8</text>
<text x="204.2" y="217">7</text>
<text x="326.1" y="217">17/A3/SDA1</text>
<text x="383" y="217">32</text>
<text x="507.3" y="219.8">7</text>
<text x="97.8" y="222">DAT2</text>
<text x="204.2" y="222">8</text>
<text x="326.1" y="227.1">19/A5/SCL0</text>
<text x="326.1" y="222">18/A4/SDA0</text>
<text x="383" y="222">33</text>
<text x="507.3" y="224.9">8</text>
<text x="96.5" y="232.2">GND1</text>
<text x="117.8" y="230">GND1</text>
<text x="326.1" y="232.2">20/A6/TX5</text>
<text x="383.3" y="232.2">D-</text>
<text x="507.3" y="230">9</text>
<text x="96.5" y="237.3">GND2</text>
<text x="117.8" y="235">GN</text>
<text x="124.3" y="235">D2</text>
<text x="326.1" y="237.3">21/A7/RX5</text>
<text x="382.2" y="237.3">D+</text>
<text x="505" y="235">10</text>
<text x="96.5" y="242.4">GND3</text>
<text x="117.8" y="245.2">GN</text>
<text x="117.8" y="240.1">GN</text>
<text x="124.3" y="245.2">D4</text>
<text x="124.3" y="240.1">D3</text>
<text x="326.1" y="242.4">22/A8</text>
<text x="505" y="245.2">12</text>
<text x="505.3" y="240.1">11</text>
<text x="96.5" y="247.4">GND4</text>
<text x="326.1" y="247.4">23/A9</text>
<text x="505" y="250.3">13</text>
<text x="96.3" y="257.6">SW_A</text>
<text x="117.8" y="255.4">SW_A</text>
<text x="505" y="255.4">14</text>
<text x="96.3" y="262.7">SW_B</text>
<text x="117.8" y="260.4">SW_B</text>
<text x="466.7" y="285.8">1</text>
<text x="483.5" y="285.8">2</text>
<text x="95.9" y="290.9">1</text>
<text x="146.7" y="290.9">1</text>
<text x="466.7" y="290.9">3</text>
<text x="483.5" y="290.9">4</text>
<text x="95.9" y="296">2</text>
<text x="146.7" y="296">2</text>
<text x="272.6" y="296">1</text>
<text x="286.5" y="296">3 ON/OFF</text>
<text x="466.7" y="296">5</text>
<text x="483.5" y="296">6</text>
<text x="272.6" y="301.1">2</text>
<text x="286.5" y="301.1">4</text>
<text x="466.7" y="301.1">7</text>
<text x="483.5" y="301.1">8</text>
<text x="466.7" y="306.2">9</text>
<text x="483.5" y="306.2">10</text>
</g>
<g font-size="4.3" fill="#c90d0c">
<text x="471.2" y="357.7">Arduino-Teensy4_SDIO_USB-Host_rev_1</text>
<text x="551.1" y="357.7">0</text>
</g>
<g font-size="3.6" fill="#808080">
<text x="93.3" y="177.3">U2</text>
<text x="87.7" y="271.3">MICROSD-HRS_DM3D</text>
</g>
</svg>
